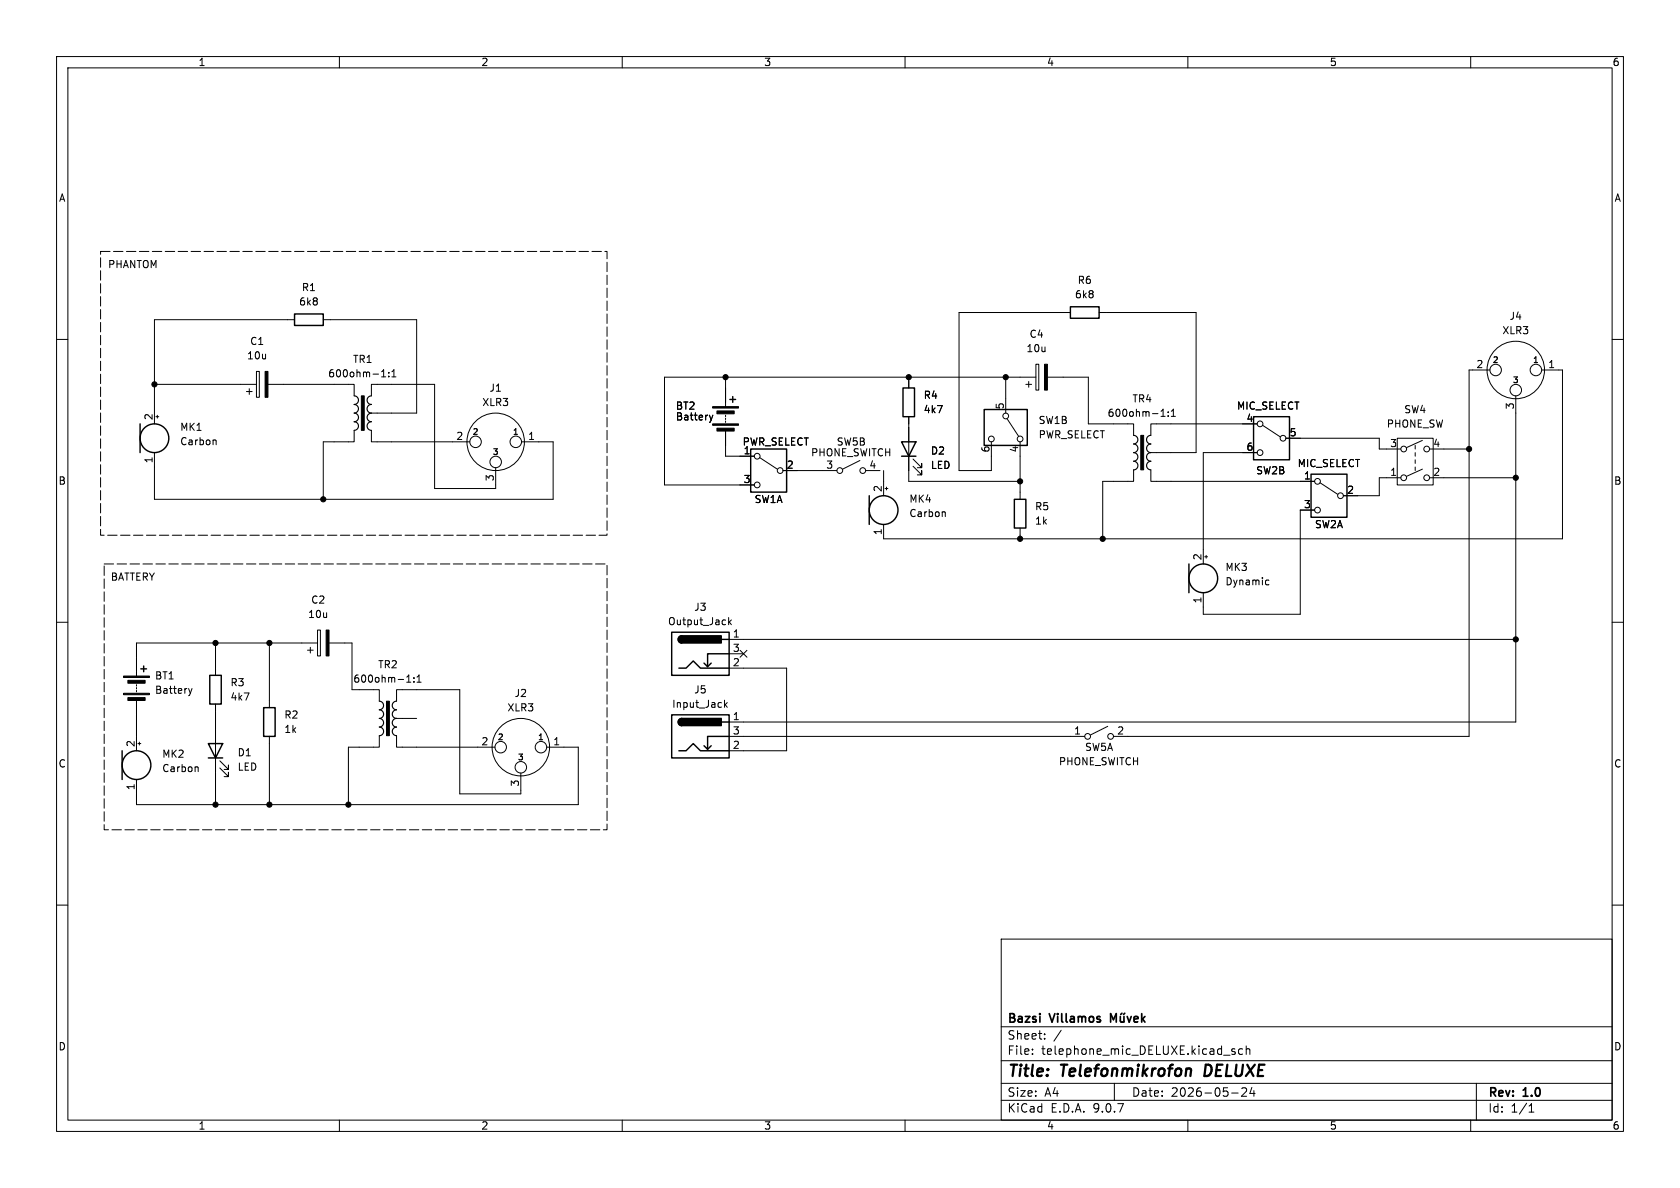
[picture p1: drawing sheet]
<svg xmlns="http://www.w3.org/2000/svg" width="297mm" height="210mm" viewBox="0 0 297 210" stroke-linecap="round" stroke-linejoin="round" font-family="sans-serif">
<g fill="none" stroke="#000" stroke-width=".18">
<path d="M10 10h277v190h-277zM12 12h273v186h-273zM60 10v2M110 10v2M160 10v2M210 10v2M260 10v2M52.1 56.5h-24.8v18.4M57.1 56.5h16.6v16.5h-7M189.2 55.2h-19.7v28h5.8v-5.1M194.3 55.2h17.2v24.8h-7M10 60h2"/>
<path d="M27.3 67.9h18M27.6 73.7h.5M27.8 73.4v.5M38 77.8l.2 .2v.6M43.6 69.2h1M44.1 68.7v1M45.3 65.7h.5v4.5h-.5zM47.4 67.9h15.2v2.1M62.6 76.1v2h-5.5v10.2M65.7 76.1v2h17.4M65.7 70v-2.1h11.1v18.5h10.8v-3.7M67.5 66.6h.7"/>
<path d="M67.6 65.7l.2-.4v1.3M68.7 66.5v.1M68.7 65.8v.2M69.3 66.6h.7M69.3 65.7l.3-.4v1.3M92.2 78.1h5.6v10.2h-70.5v-8.3M125.4 73.4l.3 .8M125.7 74.2l-.2 .4M126 73.4l-.3 .8M128.3 76.2v4.4h5M128.3 66.7v5.2M128.3 73.4v.3"/>
<path d="M128.3 73.9v.3M128.3 74.4v.3M160.7 66.7v1.9M160.7 73.7v11.4h19.6M177.8 66.7v6.3M178.1 74l2 3.1M180.3 78.1v10.2M181.4 67.9h1M181.9 67.4v1.1M183.1 64.4h.5v4.6h-.5zM183.1 66.7h-65.6v19h15.8M185.2 66.7h7.2v8.2h8v2.1"/>
<path d="M205.3 73.6h.7M205.4 72.6l.2-.3v1.3M206.5 73.5v.1M206.5 72.8v.1M207.1 73.6h.7M207.1 72.7l.3-.4v1.3M222.2 74.9h-18.7v2.1M223.2 75.2l3.1 2M227.3 77.5h16.5v1.9h3.8M247 77.5h6.4v8.2h-6.4zM250.2 78.7v.7M251.5 77.9l-2.8 1.2"/>
<path d="M252.7 79.4h7M263.4 65.4h-3.7v64.8h-62.9M268 70v57.6h-139.1M272.5 65.4h3.7v29.9h-120v-2.6M285 60h2M134.3 80.9l3.1 2M138.4 83.2h9.6M152 81.4l-3 1.5M153 83.2h2.6M156.2 83.2v4.4M156.5 86.4h.5M156.7 86.1v.5"/>
<path d="M161.4 82.4l1.5 1.5v-.7v.7h-.7M161.4 81.2l1.5 1.5v-.8v.8h-.7M166.9 90.5l.2 .2v.6M180.3 93.3v2M200.4 83.1v2h-5.5v10.2M203.5 83.1v2h28.9M213 98.4h.5M213.2 98.2v.5M222.2 80h-9.5v19.7M232.4 90.2h-2.5v18.4h-17.2v-3.8M233.4 85.3l3.1 2.1M247.6 84.5h-3.8v3.1h-6.3"/>
<path d="M250.2 80v.6M250.2 81.3v.6M250.2 82.6v.6M251.5 82.9l-2.8 1.3M252.7 84.5h15.3M10 110h2M38.1 113.7v5.7M47.6 113.7v11.4M54.4 114.9h1M54.9 114.4v1M56.1 111.4h.5v4.6h-.5zM56.1 113.7h-32v5.8"/>
<path d="M58.2 113.7h4v8.2h4.9v2.1M72 119.6l.3-.3v1.3M73.2 119.8v.1M73.7 119.7l.4-.4v1.3M128.8 109.2v1.2M128.9 113h139.1M128.9 115.6h2.5M128.9 118.1h10.2v14.6h-10.2M128.9 110l.4 .4M129.3 109.6l-.5 .5M130.8 115l1.3 1.2M132.1 115l-1.3 1.2"/>
<path d="M224 102.5l.3 .1M224.3 103.3l-.3 .1M285 110h2M24.1 121v.3M24.1 121.5v.3M24.1 122v.3M24.1 123.8v8.9M24.4 131.4h.5M24.6 131.2v.5M33.3 121.7l.3 .9M33.6 122.6l-.1 .3M33.9 121.7l-.3 .9"/>
<path d="M34.9 135.6l.1 .1v.7M38.1 124.5v17.7M38.9 135.8l1.5 1.5v-.8v.8h-.8M38.9 134.5l1.5 1.5v-.7v.7h-.8M47.6 130.2v12M67.1 130v2.1h-5.5v10.1M70.1 130v2.1h17.4M70.1 124v-2.1h11.2v18.4h10.8v-3.6M71.1 127h2.6M71.9 120.6h.7M73.2 120.5v.1M73.7 120.6h.7"/>
<path d="M96.6 132.1h5.6v10.1h-78.1v-4.4M128.1 123.8v1.2M128.2 124.6l.4 .4M128.6 124.2l-.5 .5M128.9 130.2h62.9M195.8 128.4l-3 1.5M10 160h2M177 166h108v32h-108zM285 160h2M60 198v2M110 198v2M160 198v2"/>
<path d="M177 194.5h108M177 191.5h108M177 187.5h108M177 181.5h108M182.5 186.3v.1M182.5 185.5v.1M184.7 183.6v.1M184.7 182.8v.1M187.6 182.1l-1.3 2M197 191.5v3M210 198v2M217.7 193.2h1.2"/>
<path d="M218.3 185.5l-.3-.1-.3 .2 .1 .2 .5 .2v.3h-.6M219.5 192.4l.6-.1 .2 .1 .1 .3-.9 1.1h.9M219.7 185.5l-.5-.1-.2 .3v.4l.1 .2h.6M220.3 185.5l.2-.1 .4 .1 .1 .9M220.3 184.9v1.5M221.3 192.2l-.3 1.1h.9M221.7 192.8v1M260 198v2M261 191.5v6.5M270.3 196.6h.9M270.3 195.5l.4-.4v1.5"/>
<circle cx="84.1" cy="78.1" r="1.02"/>
<circle cx="87.6" cy="78.1" r="5.1"/>
<circle cx="91.2" cy="78.1" r="1.02"/>
<circle cx="175.3" cy="77.6" r=".51"/>
<circle cx="177.8" cy="73.5" r=".51"/>
<circle cx="180.3" cy="77.6" r=".51"/>
<circle cx="222.8" cy="74.9" r=".51"/>
<circle cx="226.8" cy="77.5" r=".51"/>
<circle cx="248.2" cy="79.4" r=".51"/>
<circle cx="252.2" cy="79.4" r=".51"/>
<circle cx="264.4" cy="65.4" r="1.02"/>
<circle cx="268" cy="65.4" r="5.1"/>
<circle cx="268" cy="69" r="1.02"/>
<circle cx="271.5" cy="65.4" r="1.02"/>
<circle cx="87.6" cy="81.7" r="1.02"/>
<circle cx="133.9" cy="85.7" r=".51"/>
<circle cx="133.9" cy="80.6" r=".51"/>
<circle cx="137.9" cy="83.2" r=".51"/>
<circle cx="148.5" cy="83.2" r=".51"/>
<circle cx="152.5" cy="83.2" r=".51"/>
<circle cx="222.8" cy="80" r=".51"/>
<circle cx="232.9" cy="85.1" r=".51"/>
<circle cx="232.9" cy="90.2" r=".51"/>
<circle cx="237" cy="87.6" r=".51"/>
<circle cx="248.2" cy="84.5" r=".51"/>
<circle cx="252.2" cy="84.5" r=".51"/>
<circle cx="88.5" cy="132.1" r="1.02"/>
<circle cx="92.1" cy="132.1" r="5.1"/>
<circle cx="92.1" cy="135.6" r="1.02"/>
<circle cx="95.6" cy="132.1" r="1.02"/>
<circle cx="192.3" cy="130.2" r=".51"/>
<circle cx="196.3" cy="130.2" r=".51"/>
</g>
<path d="M210.5 189l-.1 1.2M213.2 188.2l-.3 2h.5" fill="none" stroke="#000" stroke-width=".4"/>
<path d="M198.1 179.7v.9l.4 .1 .2-.2M198.3 179.1l-.2 .2M198.7 179.7v1M198.8 179.1l-.2 .2M199.3 179.7l.3 1 .4-1M201.8 179.2v1.5M202.4 179.7l-.6 .6M196.3 180.7v-1.5l.5 1.1 .5-1.1v1.5M200.5 180.2l.7-.2-.1-.2-.4-.1-.2 .2 .1 .7h.5M202 180.1l.4 .6" fill="none" stroke="#000" stroke-width=".3"/>
<g fill="none" stroke="#000" stroke-width=".25">
<path d="M52.1 55.5h5v2h-5zM189.2 54.2h5.1v2.1h-5.1zM24.8 74.9v5.1M129 70.6h1M129.5 70.1v1M132.7 79.4h6.4v7.6h-6.4zM159.4 78.1h2.5l-1.2 2.5zM159.6 68.6h2.1v5.1h-2.1zM174 72.4h7.6v6.3h-7.6zM221.6 73.7h6.4v7.6h-6.4zM153.7 87.6v5.1M159.4 80.6h2.5"/>
<path d="M179.3 88.3h2.1v5h-2.1zM210.2 99.7v5.1M231.8 83.8h6.3v7.6h-6.3zM24.9 118.2h1M25.4 117.7v1M37.1 119.4h2v5.1h-2zM118.7 111.8h10.2v7.6h-10.2zM120 118.1h1.3l1.3-1.3 1.2 1.3h5.1M120.5 112.4a.64 .64 0 0 0-.6 .6 .64 .64 0 0 0 .6 .7M125.7 117.2l-.6 .7M127.6 113h1.3M128.9 115.6h-3.8v2.3l-.6-.7"/>
<path d="M21.6 132.7v5.1M36.8 131.4h2.6l-1.3 2.6zM36.8 134h2.6M46.6 125.1h2v5.1h-2zM118.7 126.4h10.2v7.6h-10.2zM120 132.7h1.3l1.3-1.3 1.2 1.3h5.1M120.5 127a.63 .63 0 0 0-.6 .6 .63 .63 0 0 0 .6 .7M125.7 131.8l-.6 .7M127.6 127.6h1.3M128.9 130.2h-3.8v2.3l-.6-.7"/>
<circle cx="27.3" cy="77.5" r="2.54"/>
<circle cx="156.2" cy="90.2" r="2.54"/>
<circle cx="212.7" cy="102.2" r="2.54"/>
<circle cx="24.1" cy="135.3" r="2.54"/>
</g>
<path d="M120.1 112.6l.4-.2v1.3a.64 .64 0 0 1-.6-.4 .64 .64 0 0 1 .2-.7zM120.5 112.4h7v1.3h-7zM120.1 127.2l.4-.2v1.3a.63 .63 0 0 1-.6-.4 .63 .63 0 0 1 .2-.7zM120.5 127h7v1.3h-7z" fill="#000" stroke="#000" stroke-width=".25"/>
<g fill="#000" stroke="#000" stroke-width=".18">
<path d="M46.9 65.7h.5v4.5h-.5zM63.9 70h.5v6.1h-.5zM65.7 73h1zM126 71.9h4.6v.2h-4.6zM126 74.9h4.6v.3h-4.6zM126.7 72.6h3.1v.6h-3.1zM126.7 75.7h3.1v.5h-3.1zM184.7 64.4h.5v4.6h-.5zM201.7 77h.5v6.1h-.5zM203.5 80h1zM21.8 119.5h4.6v.3h-4.6zM57.7 111.4h.5v4.6h-.5z"/>
<path d="M21.8 122.6h4.6v.2h-4.6zM22.6 120.3h3.1v.5h-3.1zM22.6 123.3h3.1v.5h-3.1zM68.3 124h.5v6h-.5zM70.1 127h1z"/>
<circle cx="27.3" cy="67.9" r=".46"/>
<circle cx="128.3" cy="66.7" r=".46"/>
<circle cx="160.7" cy="66.7" r=".46"/>
<circle cx="177.8" cy="66.7" r=".46"/>
<circle cx="259.7" cy="79.4" r=".46"/>
<circle cx="57.1" cy="88.3" r=".46"/>
<circle cx="180.3" cy="95.3" r=".46"/>
<circle cx="180.3" cy="85.1" r=".46"/>
<circle cx="194.9" cy="95.3" r=".46"/>
<circle cx="268" cy="84.5" r=".46"/>
<circle cx="38.1" cy="113.7" r=".46"/>
<circle cx="47.6" cy="113.7" r=".46"/>
<circle cx="268" cy="113" r=".46"/>
<circle cx="38.1" cy="142.2" r=".46"/>
<circle cx="47.6" cy="142.2" r=".46"/>
<circle cx="61.6" cy="142.2" r=".46"/>
</g>
<path d="M62.6 70a.76 .76 0 0 1 .8 .7 .76 .76 0 0 1-.8 .8 .76 .76 0 0 1 .8 .8 .76 .76 0 0 1-.8 .7 .76 .76 0 0 1 .8 .8 .76 .76 0 0 1-.8 .7 .76 .76 0 0 1 .8 .8 .76 .76 0 0 1-.8 .8M65.7 70a.76 .76 0 0 0-.8 .7 .76 .76 0 0 0 .8 .8 .77 .77 0 0 0-.8 .8 .77 .77 0 0 0 .8 .7 .76 .76 0 0 0-.8 .8 .76 .76 0 0 0 .8 .7 .76 .76 0 0 0-.8 .8 .76 .76 0 0 0 .8 .8M200.4 77a.76 .76 0 0 1 .8 .7 .76 .76 0 0 1-.8 .8 .76 .76 0 0 1 .8 .7 .76 .76 0 0 1-.8 .8 .76 .76 0 0 1 .8 .8 .76 .76 0 0 1-.8 .7 .77 .77 0 0 1 .8 .8 .77 .77 0 0 1-.8 .8M203.5 77a.77 .77 0 0 0-.8 .7 .77 .77 0 0 0 .8 .8 .76 .76 0 0 0-.8 .7 .76 .76 0 0 0 .8 .8 .77 .77 0 0 0-.8 .8 .77 .77 0 0 0 .8 .7 .76 .76 0 0 0-.8 .8 .76 .76 0 0 0 .8 .8M67.1 124a.76 .76 0 0 1 .7 .7 .76 .76 0 0 1-.7 .8 .76 .76 0 0 1 .7 .7 .76 .76 0 0 1-.7 .8 .76 .76 0 0 1 .7 .8 .76 .76 0 0 1-.7 .7 .77 .77 0 0 1 .7 .8 .77 .77 0 0 1-.7 .8M70.1 127a.77 .77 0 0 0-.8 .8 .77 .77 0 0 0 .8 .7 .76 .76 0 0 0-.7 .8 .76 .76 0 0 0 .7 .7M70.1 123.9a.77 .77 0 0 0-.8 .8 .77 .77 0 0 0 .8 .8 .76 .76 0 0 0-.8 .7 .76 .76 0 0 0 .8 .8" fill="none" stroke="#000" stroke-width=".2"/>
<path d="M17.8 44.5h89.5v50.1h-89.5zM18.4 99.7h88.9v47h-88.9z" fill="none" stroke="#000" stroke-width=".18" stroke-dasharray="1.7 .6"/>
<g font-size="2.8">
<text x="178" y="190.9">Title:</text>
<text x="187.7" y="190.9">Telefonmikrofon</text>
<text x="213.8" y="190.9">DELUXE</text>
</g>
<g font-size="2.1">
<text x="178" y="184">Sheet:</text>
<text x="178" y="181.2">Bazsi</text>
<text x="185.7" y="181.2">Villamos</text>
<text x="178" y="186.7">File:</text>
<text x="184.1" y="186.7">telephone_mic_DELUXE.kicad_sch</text>
<text x="178" y="196.9">KiCad</text>
<text x="178" y="194.1">Size:</text>
<text x="184.7" y="194.1">A4</text>
<text x="185.7" y="196.9">E.D.A.</text>
<text x="193.3" y="196.9">9.0.7</text>
<text x="200" y="194.1">Date:</text>
<text x="207" y="194.1">2026-05-24</text>
<text x="263" y="194.3">Rev:</text>
<text x="263" y="196.9">Id:</text>
<text x="267.1" y="196.9">1/1</text>
<text x="269.4" y="194.3">1.0</text>
</g>
<g font-size="1.8">
<text x="35" y="11.9">1</text>
<text x="85" y="11.9">2</text>
<text x="135" y="11.9">3</text>
<text x="185" y="11.9">4</text>
<text x="235" y="11.9">5</text>
<text x="285" y="11.9">6</text>
<text x="10.3" y="35.9">A</text>
<text x="285.3" y="35.9">A</text>
<text x="19" y="47.6">PHANTOM</text>
<text x="53.3" y="51.7">R1</text>
<text x="189.9" y="52.9">6k8</text>
<text x="190.4" y="50.4">R6</text>
<text x="52.8" y="54.2">6k8</text>
<text x="181.9" y="59.9">C4</text>
<text x="265.5" y="59.3">XLR3</text>
<text x="266.8" y="56.7">J4</text>
<text x="43.6" y="63.7">10u</text>
<text x="44.1" y="61.2">C1</text>
<text x="62.3" y="64.4">TR1</text>
<text x="181.4" y="62.5">10u</text>
<text x="260.9" y="65.2">2</text>
<text x="273.6" y="65.2">1</text>
<text x="57.9" y="66.9">600ohm-1:1</text>
<text x="85.2" y="72">XLR3</text>
<text x="86.4" y="69.4">J1</text>
<text x="163.2" y="70.7">R4</text>
<text x="200.1" y="71.3">TR4</text>
<text x="27.1" y="74.4" transform="rotate(-90 27.1 74.4)">2</text>
<text x="31.8" y="76.4">MK1</text>
<text x="80.6" y="77.9">2</text>
<text x="93.3" y="77.9">1</text>
<text x="119.4" y="72.6">BT2</text>
<text x="119.4" y="74.5">Battery</text>
<text x="163.2" y="73.3">4k7</text>
<text x="177.5" y="72.5" transform="rotate(-90 177.5 72.5)">5</text>
<text x="183.5" y="75.2">SW1B</text>
<text x="183.5" y="77.7">PWR_SELECT</text>
<text x="195.7" y="73.9">600ohm-1:1</text>
<text x="218.6" y="72.6">MIC_SELECT</text>
<text x="220.3" y="74.7">4</text>
<text x="227.9" y="77.2">5</text>
<text x="245.1" y="75.8">PHONE_SW</text>
<text x="248.2" y="73.3">SW4</text>
<text x="267.7" y="72.5" transform="rotate(-90 267.7 72.5)">3</text>
<text x="27.1" y="82" transform="rotate(-90 27.1 82)">1</text>
<text x="31.8" y="78.9">Carbon</text>
<text x="131.2" y="79">PWR_SELECT</text>
<text x="131.4" y="80.4">1</text>
<text x="139" y="82.9">2</text>
<text x="143.3" y="80.9">PHONE_SWITCH</text>
<text x="146" y="82.9">3</text>
<text x="147.8" y="79">SW5B</text>
<text x="153.6" y="82.9">4</text>
<text x="164.5" y="80.6">D2</text>
<text x="164.5" y="83.1">LED</text>
<text x="175" y="80.1" transform="rotate(-90 175 80.1)">6</text>
<text x="180.1" y="80.1" transform="rotate(-90 180.1 80.1)">4</text>
<text x="220.3" y="79.8">6</text>
<text x="229.3" y="82.8">MIC_SELECT</text>
<text x="245.7" y="79.1">3</text>
<text x="253.3" y="79.1">4</text>
<text x="10.3" y="85.9">B</text>
<text x="87.4" y="85.2" transform="rotate(-90 87.4 85.2)">3</text>
<text x="131.4" y="85.5">3</text>
<text x="133.3" y="89.1">SW1A</text>
<text x="156" y="87.1" transform="rotate(-90 156 87.1)">2</text>
<text x="160.7" y="89.1">MK4</text>
<text x="222" y="84">SW2B</text>
<text x="230.4" y="84.8">1</text>
<text x="230.4" y="89.9">3</text>
<text x="238.1" y="87.4">2</text>
<text x="245.7" y="84.2">1</text>
<text x="253.3" y="84.2">2</text>
<text x="285.3" y="85.9">B</text>
<text x="156" y="94.7" transform="rotate(-90 156 94.7)">1</text>
<text x="160.7" y="91.6">Carbon</text>
<text x="182.9" y="90.4">R5</text>
<text x="182.9" y="92.9">1k</text>
<text x="232.4" y="93.6">SW2A</text>
<text x="212.5" y="99.1" transform="rotate(-90 212.5 99.1)">2</text>
<text x="216.5" y="101.1">MK3</text>
<text x="19.5" y="102.8">BATTERY</text>
<text x="54.9" y="106.9">C2</text>
<text x="212.5" y="106.8" transform="rotate(-90 212.5 106.8)">1</text>
<text x="216.5" y="103.7">Dynamic</text>
<text x="54.4" y="109.4">10u</text>
<text x="118" y="110.7">Output_Jack</text>
<text x="122.6" y="108.2">J3</text>
<text x="129.5" y="112.8">1</text>
<text x="66.8" y="118.3">TR2</text>
<text x="129.5" y="115.3">3</text>
<text x="129.5" y="117.9">2</text>
<text x="27.3" y="120.3">BT1</text>
<text x="27.3" y="122.8">Battery</text>
<text x="40.6" y="121.5">R3</text>
<text x="40.6" y="124.1">4k7</text>
<text x="62.4" y="120.9">600ohm-1:1</text>
<text x="89.6" y="126">XLR3</text>
<text x="90.9" y="123.4">J2</text>
<text x="118.7" y="125.3">Input_Jack</text>
<text x="122.6" y="122.8">J5</text>
<text x="50.2" y="127.2">R2</text>
<text x="50.2" y="129.8">1k</text>
<text x="85" y="131.8">2</text>
<text x="97.7" y="131.8">1</text>
<text x="129.5" y="127.4">1</text>
<text x="129.5" y="129.9">3</text>
<text x="189.8" y="129.9">1</text>
<text x="197.4" y="129.9">2</text>
<text x="10.3" y="135.9">C</text>
<text x="23.9" y="132.2" transform="rotate(-90 23.9 132.2)">2</text>
<text x="28.6" y="134.2">MK2</text>
<text x="28.6" y="136.7">Carbon</text>
<text x="41.9" y="133.9">D1</text>
<text x="41.9" y="136.4">LED</text>
<text x="129.5" y="132.5">2</text>
<text x="187.1" y="135.5">PHONE_SWITCH</text>
<text x="191.7" y="132.9">SW5A</text>
<text x="285.3" y="135.9">C</text>
<text x="23.9" y="139.8" transform="rotate(-90 23.9 139.8)">1</text>
<text x="91.8" y="139.1" transform="rotate(-90 91.8 139.1)">3</text>
<text x="10.3" y="185.9">D</text>
<text x="285.3" y="185.9">D</text>
<text x="35" y="199.9">1</text>
<text x="85" y="199.9">2</text>
<text x="135" y="199.9">3</text>
<text x="185" y="199.9">4</text>
<text x="235" y="199.9">5</text>
<text x="285" y="199.9">6</text>
</g>
<g font-size="1.4">
<text x="263.7" y="64.4">2</text>
<text x="270.8" y="64.4">1</text>
<text x="267.3" y="68">3</text>
<text x="83.4" y="77.1">2</text>
<text x="90.5" y="77.1">1</text>
<text x="86.9" y="80.7">3</text>
<text x="87.8" y="131.1">2</text>
<text x="94.9" y="131.1">1</text>
<text x="91.4" y="134.7">3</text>
</g>
</svg>
